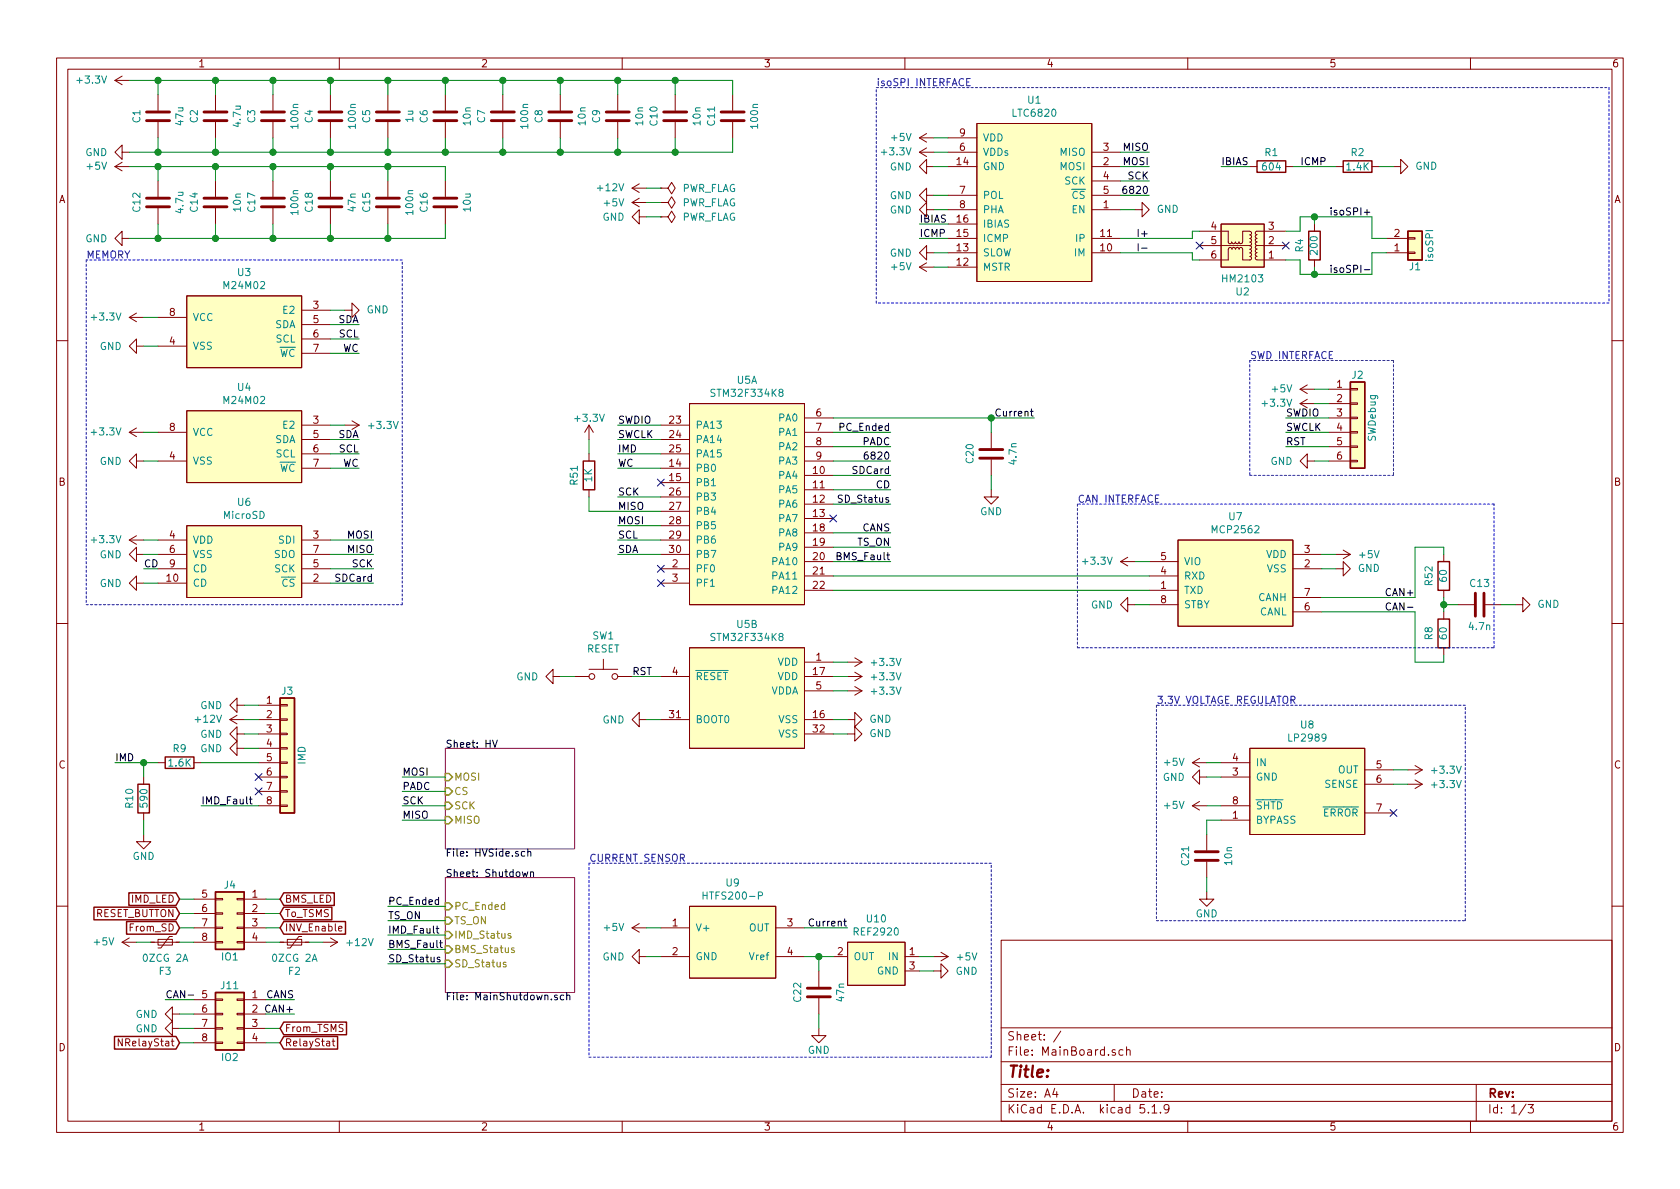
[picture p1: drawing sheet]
<svg xmlns="http://www.w3.org/2000/svg" width="297mm" height="210mm" viewBox="0 0 297 210" stroke-linecap="round" stroke-linejoin="round" font-family="sans-serif">
<g fill="none" stroke="#840000" stroke-width=".18">
<path d="M10 10.3h277v189.9h-277zM12 12.2h273v186.1h-273zM20.3 14.2l1.3 .8M20.3 14.2h2.6M21.6 13.5l-1.3 .7M27.9 16.8v2.8M38.1 16.8v2.8M48.3 16.8v2.8M58.4 16.8v2.8M60 10.3v1.9M68.6 16.8v2.8M78.7 16.8v2.8"/>
<path d="M88.9 16.8v2.8M99.1 16.8v2.8M109.2 16.8v2.8M110 10.3v1.9M119.4 16.8v2.8M129.5 16.8v2.8M160 10.3v1.9M210 10.3v1.9M260 10.3v1.9M20.3 29.5l1.3 .7M20.3 29.5h2.6M21.6 26.9v-1.3l-1.3 1.3 1.3 1.3v-1.3h1.3"/>
<path d="M21.6 28.7l-1.3 .8M27.9 21.6v2.8M27.9 32v2.8M27.9 36.8v2.8M38.1 21.6v2.8M38.1 32v2.8M38.1 36.8v2.8M48.3 21.6v2.8M48.3 32v2.8M48.3 36.8v2.8M58.4 21.6v2.8M58.4 32v2.8"/>
<path d="M58.4 36.8v2.8M68.6 21.6v2.8M68.6 32v2.8M68.6 36.8v2.8M78.7 21.6v2.8M78.7 32v2.8M78.7 36.8v2.8M88.9 21.6v2.8M99.1 21.6v2.8M109.2 21.6v2.8M111.8 35.8h2.5M111.8 35.8l1.2 .8"/>
<path d="M111.8 33.3l1.2 .7M111.8 33.3h2.5M113 38.3v-1.2l-1.2 1.2 1.2 1.3v-1.3h1.3M113 35l-1.2 .8M113 32.5l-1.2 .8M116.8 35.8h1.3l.6-1 .7 1-.7 1-.6-1M116.8 35.8h.1M116.8 38.3h1.3l.6-1 .7 1-.7 1.1-.6-1.1M116.8 38.3h.1M116.8 33.3h1.3l.6-1 .7 1-.7 1-.6-1M116.8 33.3h.1M119.4 21.6v2.8"/>
<path d="M129.5 21.6v2.8M162.6 26.9h2.5M162.6 24.4h2.5M162.6 24.4l1.2 .7M162.6 26.9l1.2 .8M163.8 29.5v-1.3l-1.2 1.3 1.2 1.2v-1.2h1.3M163.8 34.5v-1.2l-1.2 1.2 1.2 1.3v-1.3h1.3M163.8 37.1v-1.3l-1.2 1.3 1.2 1.2v-1.2h1.3M163.8 23.6l-1.2 .8M163.8 26.2l-1.2 .7M167.6 29.5h5.1M167.6 37.1h5.1"/>
<path d="M167.6 39.6h5.1M167.6 26.9h5.1M167.6 34.5h5.1M167.6 24.4h5.1M172.7 21.8h20.3v28h-20.3zM193 29.5h5.1M193 37.1h5.1M193 26.9h5.1M193 32h5.1M193 34.5h5.1M200.7 37.1h1.2v-1.3l1.3 1.3-1.3 1.2v-1.2M215.9 39.6h7.6v7.6h-7.6z"/>
<path d="M221 29.5h1.2M227.3 29.5h1.3M232.4 39.6v1.3M236.2 29.5h1.3M242.6 29.5h1.2M246.4 29.5h1.2v-1.3l1.3 1.3-1.3 1.2v-1.2M21.6 42.2v-1.3l-1.3 1.3 1.3 1.2v-1.2h1.3M22.9 56.1h2.5M22.9 56.1l1.2 .8M24.1 55.4l-1.2 .7M27.9 56.1h5.1M33 52.3h20.3v12.7h-20.3z"/>
<path d="M53.3 54.9h5.1M53.3 57.4h5.1M53.3 59.9h5.1M61 54.9h1.2v-1.3l1.3 1.3-1.3 1.2v-1.2M162.6 47.2h2.5M162.6 47.2l1.2 .8M163.8 44.7v-1.3l-1.2 1.3 1.2 1.3v-1.3h1.3M163.8 46.5l-1.2 .7M167.6 44.7h5.1M167.6 42.2h5.1M167.6 47.2h5.1M193 44.7h5.1"/>
<path d="M193 42.2h5.1M212.1 40.9h5.1v2.1l.4 .1 .2-.3 .1 .2 .3 .1 .2-.3M217.2 44.1v1.9h-5.1M217.2 44.1l.2-.3h.3l.1 .3M217.8 44.1l.3-.3h.2l.2 .3 .1-.3h.2l.3 .3M218.4 42.8l.3 .3 .2-.1 .2-.2 .1 .2 .3 .1 .2-.3M219.1 44.1l.2-.3 .4 .2v2l1.5-.1 .1-.3-.3-.3 .2-.1 .1-.2-.3-.3M221 40.9l.3 .2-.1 .3-.2 .1M221 41.5l.3 .3-.1 .2-.2 .2 .2 .1 .1 .3-.3 .2M221 42.8l.3 .2-.2 .4h-9M221 43.5l.3 .2-.1 .2-.2 .2 .2 .1 .1 .3-.3 .2M221 40.9h-1.3v1.9"/>
<path d="M222.2 42.2l-.3 .2 .1 .2 .2 .2-.2 .1-.1 .3 .3 .2M222.2 43.4l-.3 .3 .1 .2 .2 .1M222.2 44.1l-.3 .2 .1 .2 .2 .2-.2 .1-.1 .3 .3 .2M222.2 45.3l-.3 .3 .1 .2 .2 .1M222.2 43.4h5.1M222.2 46h5.1M227.3 40.9h-5.1l-.3 .4 .3 .2-.2 .2-.1 .2 .3 .2M232.4 46v1.2M245.1 44.7h3.8M245.1 42.2h3.8M248.9 42h1.3v.3h-1.3zM248.9 44.6h1.3v.2h-1.3z"/>
<path d="M10 60.2h2M22.9 76.4h2.5M22.9 76.4l1.2 .8M24.1 61.2v-1.3l-1.2 1.3 1.2 1.3v-1.3h1.3M24.1 75.7l-1.2 .7M27.9 76.4h5.1M27.9 61.2h5.1M33 72.6h20.3v12.7h-20.3zM53.3 75.2h5.1M53.3 77.7h5.1M53.3 62.5h5.1M61 75.2h2.5"/>
<path d="M62.2 74.4l1.3 .8M63.5 75.2l-1.3 .7M104.1 75.2v2.5M104.1 75.2l-.7 1.2M104.1 75.2l.8 1.2M116.8 75.2h5.1M116.8 77.7h5.1M121.9 71.4h20.3v35.5h-20.3zM142.2 73.9h5.1M142.2 76.4h5.1M142.2 79h5.1M175.3 76.4v2.8"/>
<path d="M229.9 68.8h2.5M229.9 71.4h2.5M229.9 71.4l1.2 .7M229.9 68.8l1.2 .8M231.1 70.6l-1.2 .8M231.1 68.1l-1.2 .7M234.9 68.8h3.9M234.9 71.4h3.9M234.9 73.9h3.9M234.9 76.4h3.9M234.9 79h3.9M238.8 78.9h1.2v.2h-1.2z"/>
<path d="M238.8 76.3h1.2v.3h-1.2zM238.8 71.2h1.2v.3h-1.2zM238.8 68.7h1.2v.3h-1.2zM238.8 73.8h1.2v.2h-1.2zM285 60.2h2M22.9 95.5l1.2 .8M22.9 95.5h2.5M24.1 81.5v-1.2l-1.2 1.2 1.2 1.3v-1.3h1.3M24.1 98v-1.2l-1.2 1.2 1.2 1.3v-1.3h1.3M24.1 94.7l-1.2 .8M27.9 81.5h5.1M27.9 98h5.1"/>
<path d="M27.9 95.5h5.1M33 93h20.3v12.7h-20.3zM53.3 98h5.1M53.3 95.5h5.1M53.3 82.8h5.1M53.3 80.3h5.1M104.1 80.3v1.2M104.1 86.6v1.3M116.8 98h5.1M116.8 95.5h5.1M116.8 82.8h5.1M116.8 85.3h5.1"/>
<path d="M116.8 80.3h5.1M116.8 87.9h5.1M116.8 90.4h5.1M116.8 93h5.1M142.2 81.5h5.1M142.2 99.3h5.1M142.2 84.1h5.1M142.2 86.6h5.1M142.2 89.1h5.1M142.2 91.7h5.1M142.2 94.2h5.1M142.2 96.8h5.1"/>
<path d="M175.3 86.6v1.3h1.2l-1.2 1.2-1.3-1.2h1.3M175.3 81.3v2.8M198.1 99.3l1.3 .8M198.1 99.3h2.6M199.4 98.5l-1.3 .8M203.2 99.3h5.1M208.3 95.5h20.3v15.2h-20.3zM228.6 98h5.1M231.1 81.5v-1.2l-1.2 1.2 1.2 1.3v-1.3h1.3M234.9 81.5h3.9M236.2 98h2.6M237.5 97.3l1.3 .7"/>
<path d="M238.8 81.4h1.2v.3h-1.2zM238.8 98l-1.3 .8M255.3 98v1.3M10 110.3h2M24.1 103.1v-1.3l-1.2 1.3 1.2 1.3v-1.3h1.3M27.9 100.6h5.1M27.9 103.1h5.1M53.3 100.6h5.1M53.3 103.1h5.1M97.8 119.6v-1.2l-1.3 1.2 1.3 1.3v-1.3h1.3M101.6 119.6h2.5M104.1 118.4h5.1"/>
<path d="M106.7 116.6v1.8M109.2 119.6h2.6M116.8 119.6h5.1M116.8 100.6h5.1M116.8 103.1h5.1M121.9 114.5h20.3v17.8h-20.3zM142.2 117.1h5.1M142.2 119.6h5.1M142.2 101.8h5.1M142.2 104.4h5.1M149.9 117.1h2.5M149.9 119.6h2.5"/>
<path d="M151.1 116.3l1.3 .8M151.1 118.9l1.3 .7M152.4 117.1l-1.3 .8M152.4 119.6l-1.3 .8M199.4 106.9v-1.2l-1.3 1.2 1.3 1.3v-1.3h1.3M203.2 106.9h5.1M203.2 101.8h5.1M203.2 104.4h5.1M228.6 100.6h5.1M228.6 108.2h5.1M228.6 105.7h5.1M236.2 100.6h1.3v-1.3l1.3 1.3-1.3 1.2v-1.2"/>
<path d="M255.3 104.4v1.3M255.3 108.2v1.3M255.3 114.5v1.3M257.8 106.9h2.8M262.6 106.9h2.8M268 106.9h1.2v-1.2l1.3 1.2-1.3 1.3v-1.3M285 110.3h2M25.4 137.4v1.3M27.9 134.9h1.3M34.3 134.9h1.3M40.6 127.2h2.6M40.6 127.2l1.3 .8"/>
<path d="M41.9 124.7v-1.3l-1.3 1.3 1.3 1.3v-1.3h1.3M41.9 132.3v-1.2l-1.3 1.2 1.3 1.3v-1.3h1.3M41.9 129.8v-1.3l-1.3 1.3 1.3 1.3v-1.3h1.3M41.9 126.5l-1.3 .7M45.7 137.4h3.8M45.7 134.9h3.8M45.7 127.2h3.8M45.7 129.8h3.8M45.7 124.7h3.8M45.7 132.3h3.8M45.7 139.9h3.8M49.5 137.3h1.3v.2h-1.3z"/>
<path d="M49.5 139.8h1.3v.3h-1.3zM49.5 134.7h1.3v.3h-1.3zM49.5 129.7h1.3v.2h-1.3zM49.5 127.1h1.3v.3h-1.3zM49.5 124.6h1.3v.2h-1.3zM49.5 132.2h1.3v.3h-1.3zM113 127.2v-1.2l-1.2 1.2 1.2 1.3v-1.3h1.3M116.8 127.2h5.1M142.2 122.2h5.1M142.2 127.2h5.1M142.2 129.8h5.1M149.9 129.8h1.2v-1.3l1.3 1.3-1.3 1.3v-1.3"/>
<path d="M149.9 127.2h1.2v-1.2l1.3 1.2-1.3 1.3v-1.3M149.9 122.2h2.5M151.1 121.4l1.3 .8M152.4 122.2l-1.3 .7M210.8 134.9h2.6M210.8 134.9l1.3 .7M212.1 137.4v-1.3l-1.3 1.3 1.3 1.3v-1.3h1.3M212.1 134.1l-1.3 .8M215.9 137.4h5.1M215.9 134.9h5.1M221 132.3h20.3v15.3h-20.3zM241.3 136.1h5.1"/>
<path d="M241.3 138.7h5.1M248.9 136.1h2.6M248.9 138.7h2.6M250.2 135.4l1.3 .7M250.2 137.9l1.3 .8M251.5 136.1l-1.3 .8M251.5 138.7l-1.3 .7M25.4 147.6v1.2h1.3l-1.3 1.3-1.3-1.3h1.3M25.4 143.8v1.2M34.3 159h3.8M38.1 158.9h1.3v.2h-1.3zM41.9 158.9h1.3v.2h-1.3z"/>
<path d="M43.2 159h3.8M45.7 142.5h3.8M49.5 142.4h1.3v.2h-1.3zM210.8 142.5l1.3 .8M210.8 142.5h2.6M212.1 141.7l-1.3 .8M213.4 157.7v1.3h1.2l-1.2 1.3-1.3-1.3h1.3M213.4 147.6v2.8M213.4 152.4v2.8M215.9 142.5h5.1M215.9 145h5.1M241.3 143.8h5.1"/>
<path d="M10 160.2h2M21.6 166.6h2.5M21.6 166.6l1.3 .8M22.9 165.9l-1.3 .7M26.7 166.6h5M27.9 166.1h2.6v1h-2.6zM30.5 165.6h-.5l-1.6 2h-.5M30.5 179.3v-1.3l-1.3 1.3 1.3 1.3v-1.3h1.2M34.3 166.6h3.8M34.3 164.1h3.8M34.3 161.5h3.8M34.3 176.8h3.8"/>
<path d="M34.3 179.3h3.8M38.1 166.5h1.3v.2h-1.3zM38.1 164h1.3v.2h-1.3zM38.1 161.4h1.3v.3h-1.3zM38.1 176.7h1.3v.2h-1.3zM38.1 179.2h1.3v.2h-1.3zM41.9 166.5h1.3v.2h-1.3zM41.9 164h1.3v.2h-1.3zM41.9 161.4h1.3v.3h-1.3zM41.9 176.7h1.3v.2h-1.3zM41.9 179.2h1.3v.2h-1.3zM43.2 166.6h3.8"/>
<path d="M43.2 164.1h3.8M43.2 161.5h3.8M43.2 176.8h3.8M43.2 179.3h3.8M49.5 166.6h5.1M50.8 166.1h2.5v1h-2.5zM53.3 165.6h-.5l-1.5 2h-.5M57.1 166.6h2.6M58.4 165.9l1.3 .7M59.7 166.6l-1.3 .8M59.9 164.2l.6-.1-.1-.3h-.4l-.1 .2v.6h.5M111.8 164.1l1.2 .7"/>
<path d="M111.8 164.1h2.5M113 169.2v-1.3l-1.2 1.3 1.2 1.2v-1.2h1.3M113 163.3l-1.2 .8M116.8 164.1h5.1M116.8 169.2h5.1M121.9 160.3h15.3v12.7h-15.3zM137.2 173h.1M137.2 164.1h5M137.2 169.2h5M144.8 171.7v2.8M144.8 176.5v2.8M147.3 169.2h2.6"/>
<path d="M149.9 166.6h10.1v7.6h-10.1zM160 169.2h2.6M160 171.7h2.6M165.1 171.7h1.3v1.3l1.2-1.3-1.2-1.3v1.3M165.1 169.2h2.5M166.4 168.4l1.2 .8M167.6 169.2l-1.2 .7M177 166.3h108v32h-108zM285 160.2h2M21.6 183.7v1.3l-.7-1.3v1.3M30.5 181.9v-1.3l-1.3 1.3 1.3 1.2v-1.2h1.2M34.3 181.9h3.8"/>
<path d="M34.3 184.4h3.8M38.1 184.3h1.3v.2h-1.3zM38.1 181.7h1.3v.3h-1.3zM41.9 184.3h1.3v.2h-1.3zM41.9 181.7h1.3v.3h-1.3zM43.2 181.9h3.8M43.2 184.4h3.8M58.7 184.1h.5M58.9 183.7v1.1l.3 .2M60 198.3v1.9M110 198.3v1.9M144.8 181.9v1.2h1.2l-1.2 1.3-1.3-1.3h1.3"/>
<path d="M160 198.3v1.9M177 194.8h108M177 191.8h108M177 187.8h108M177 181.8h108M186.5 192.5l-.4 1h1M186.8 193v1M187.6 182.3l-1.3 2M197 191.8v3M197.2 185.7l-.4-.1-.2 .2 .1 .2 .5 .2v.3h-.6M198.6 185.7l-.5-.1-.3 .3 .2 .6h.6M199.2 185.7l.2-.1 .4 .1v.9"/>
<path d="M199.2 185.1v1.5M202.3 195.3h-.7l-.1 .7 .3-.1 .5 .1 .1 .2-.1 .5-.2 .1-.6-.1M203 196.7v.1M203.7 195.8l.4-.5v1.5M203.7 196.8h.8M205.2 196.7v.1M206.7 196l-.1 .2a.48 .48 0 0 1-.7-.1v-.6a.48 .48 0 0 1 .7-.1v.1a1.19 1.19 0 0 1-.2 1.2l-.4 .1M210 198.3v1.9M260 198.3v1.9M261 191.8v6.5M269.8 195.2l-1.2 2M270.2 195.3h.9l-.5 .6 .4 .1v.7l-.2 .1-.6-.1"/>
<circle cx="104.6" cy="119.6" r=".51"/>
<circle cx="108.7" cy="119.6" r=".51"/>
</g>
<path d="M78.7 132.3h22.9v17.8h-22.9zM78.7 155.2h22.9v20.3h-22.9z" fill="none" stroke="#840084" stroke-width=".18"/>
<g fill="none" stroke="#000" stroke-width=".18">
<path d="M199.1 32.9l-.3 .1a.87 .87 0 0 0 0 1.2l.4-.1v-.6l-.4-.1-.3 .3M235.4 36.7v.2M235.4 37.2v.8M201.2 43.1v1.3M201.9 43.9h.9M235.4 46.9v.1M235.4 47.3v.9M236.4 47.4l-.3-.1-.2 .2v.2l.5 .1v.3h-.5M153.4 79.9l-.4 .1a.87 .87 0 0 0 0 1.2l.5-.1v-.6l-.5-.1-.2 .3M245.9 106.7a.6 .6 0 0 0-.9 .4 .6 .6 0 0 0 .6 .8l.3-.2M87.1 130.9l.4 1.3 .4-1.3M44.1 141.3h.5"/>
<path d="M44.3 140.9v1.1l.3 .2M92.4 154.2l.2 .8 .2-.6 .3 .6 .2-.8M92.8 150.6h-.4l-.2 .2 .1 .6h.5M93.3 150.7l.2-.1h.3l.1 .8M93.3 150.1v1.3M93.8 154.3l.2-.1h.3v.8M93.8 154.2v.8M33.3 176h.9M77.1 164.2h.5M77.3 163.7v1.1l.3 .2M77.7 166.7h.5M77.8 169.3h-.3l-.2 .1v.2l.5 .1v.3h-.5"/>
<path d="M77.9 166.3v1.1l.3 .2M98.5 176h-.3l-.2 .1 .1 .2 .4 .1v.4h-.5M99.7 176h-.4l-.2 .2 .1 .6h.5M100.2 176.1l.2-.1h.3l.1 .8M100.2 175.5v1.3"/>
</g>
<path d="M78.7 136.8h.7l.6 .6-.6 .6h-.7zM78.7 139.3h.7l.6 .6-.6 .7h-.7zM78.7 159.6h.7l.6 .7-.6 .6h-.7zM78.7 141.9h.7l.6 .6-.6 .6h-.7zM78.7 144.4h.7l.6 .6-.6 .7h-.7zM78.7 162.2h.7l.6 .6-.6 .6h-.7zM78.7 164.7h.7l.6 .6-.6 .7h-.7zM78.7 167.3h.7l.6 .6-.6 .6h-.7zM78.7 169.8h.7l.6 .6-.6 .7h-.7z" fill="none" stroke="#848400" stroke-width=".25"/>
<path d="M89.5 170.2l-.3-.1-.2 .2v.2l.5 .1v.3h-.5M90.3 165.1h-.3l-.2 .1 .1 .2 .4 .2v.3h-.5M90.9 167.7l-.3-.1-.2 .2 .1 .2 .4 .1v.3h-.5" fill="none" stroke="#848400" stroke-width=".18"/>
<g fill="none" stroke="#840000" stroke-width=".51">
<path d="M25.9 19.8h4.1M36.1 19.8h4M46.2 19.8h4.1M56.4 19.8h4.1M66.5 19.8h4.1M76.7 19.8h4.1M86.9 19.8h4M97 19.8h4.1M107.2 19.8h4.1M117.3 19.8h4.1M127.5 19.8h4.1M25.9 21.3h4.1"/>
<path d="M25.9 36.6h4.1M25.9 35h4.1M36.1 21.3h4M36.1 36.6h4M36.1 35h4M46.2 21.3h4.1M46.2 36.6h4.1M46.2 35h4.1M56.4 21.3h4.1M56.4 36.6h4.1M56.4 35h4.1M66.5 21.3h4.1"/>
<path d="M66.5 36.6h4.1M66.5 35h4.1M76.7 21.3h4.1M76.7 36.6h4.1M76.7 35h4.1M86.9 21.3h4M97 21.3h4.1M107.2 21.3h4.1M117.3 21.3h4.1M127.5 21.3h4.1M173.2 79.5h4.1M173.2 81h4.1"/>
<path d="M260.9 104.9v4.1M262.4 104.9v4.1M211.3 152.1h4.1M211.3 150.6h4.1M142.7 176.3h4.1M142.7 174.7h4.1"/>
</g>
<g fill="#ffffc2" stroke="#ffffc2" stroke-width=".18">
<path d="M221 132.3h20.3v15.3h-20.3z"/>
<path d="M238.8 67.6h2.5v15.2h-2.5z"/>
<path d="M38.1 157.7h5.1v10.2h-5.1z"/>
<path d="M38.1 175.5h5.1v10.2h-5.1z"/>
<path d="M121.9 114.5h20.3v17.8h-20.3z"/>
<path d="M49.5 123.4h2.6v20.4h-2.6z"/>
<path d="M149.9 166.6h10.1v7.6h-10.1z"/>
<path d="M121.9 160.3h15.3v12.7h-15.3z"/>
<path d="M172.7 21.8h20.3v28h-20.3z"/>
<path d="M215.9 39.6h7.6v7.6h-7.6z"/>
<path d="M248.9 40.9h2.6v5.1h-2.6z"/>
<path d="M121.9 71.4h20.3v35.5h-20.3z"/>
<path d="M33 52.3h20.3v12.7h-20.3z"/>
<path d="M33 72.6h20.3v12.7h-20.3z"/>
<path d="M208.3 95.5h20.3v15.2h-20.3z"/>
<path d="M33 93h20.3v12.7h-20.3z"/>
</g>
<g fill="none" stroke="#840000" stroke-width=".25">
<path d="M222.2 28.4h5.1v2.1h-5.1zM237.5 28.4h5.1v2.1h-5.1zM231.4 40.9h2v5.1h-2zM248.9 40.9h2.6v5.1h-2.6zM238.8 67.6h2.5v15.2h-2.5zM103.1 81.5h2.1v5.1h-2.1zM254.3 99.3h2v5.1h-2zM254.3 109.5h2v5h-2zM24.4 138.7h2v5.1h-2zM29.2 133.9h5.1v2h-5.1zM49.5 123.4h2.6v20.4h-2.6zM22.8 157.9h8.3l.6 1.1-.6 1.1h-8.3z"/>
<path d="M38.1 157.7h5.1v10.2h-5.1zM50.2 157.9h8.9v2.2h-8.9l-.7-1.1zM16.6 160.4h14.5l.6 1.1-.6 1.2h-14.5zM22.4 163h8.7l.6 1.1-.6 1.1h-8.7zM38.1 175.5h5.1v10.2h-5.1zM50.2 160.4h8.5v2.3h-8.5l-.7-1.2zM50.2 163h10.9v2.2h-10.9l-.7-1.1zM20.2 183.3h10.9l.6 1.1-.6 1.1h-10.9zM50.2 183.3h9.5v2.2h-9.5l-.7-1.1zM50.2 180.7h11.1v2.3h-11.1l-.7-1.1z"/>
</g>
<path d="M124.3 157.7v1.3M124.3 158.3h.7M134.1 158.4l.6-.1 .1-.1-.1-.3-.1-.2h-.5v1.3" fill="none" stroke="#008484" stroke-width=".18"/>
<g fill="none" stroke="#0000c2" stroke-width=".18" stroke-dasharray=".4 .4">
<path d="M154.9 15.5h129.6M284.5 15.5v38.1M15.2 46v60.9M71.1 46h-55.9M154.9 53.6v-38.1M284.5 53.6h-129.6M221 63.7v20.4M246.4 63.7v20.4M246.4 63.7h-25.4M190.5 89.1v25.4M221 84.1h25.4M264.2 89.1h-73.7"/>
<path d="M15.2 106.9h55.9M71.1 106.9v-60.9M190.5 114.5h73.7M264.2 114.5v-25.4M204.5 124.7v38.1M259.1 124.7h-54.6M104.1 152.6v34.3M175.3 152.6h-71.2M204.5 162.8h54.6M259.1 162.8v-38.1M104.1 186.9h71.2M175.3 186.9v-34.3"/>
</g>
<g fill="none" stroke="#008400" stroke-width=".18">
<path d="M22.9 14.2h106.6v2.6M27.9 14.2v2.6M38.1 14.2v2.6M48.3 14.2v2.6M58.4 14.2v2.6M68.6 14.2v2.6M78.7 14.2v2.6M88.9 14.2v2.6M99.1 14.2v2.6M109.2 14.2v2.6M119.4 14.2v2.6M22.9 29.5h55.8v2.5"/>
<path d="M27.9 24.4v2.5M27.9 29.5v2.5M27.9 39.6v2.6M38.1 24.4v2.5M38.1 29.5v2.5M38.1 39.6v2.6M48.3 24.4v2.5M48.3 29.5v2.5M48.3 39.6v2.6M58.4 24.4v2.5M58.4 29.5v2.5M58.4 39.6v2.6"/>
<path d="M68.6 24.4v2.5M68.6 29.5v2.5M68.6 39.6v2.6M78.7 39.6v2.6h-55.8M78.7 24.4v2.5M88.9 24.4v2.5M99.1 24.4v2.5M109.2 24.4v2.5M114.3 33.3h2.5M114.3 38.3h2.5M114.3 35.8h2.5M119.4 24.4v2.5"/>
<path d="M129.5 24.4v2.5h-106.6M162.6 39.6h5M165.1 26.9h2.5M165.1 29.5h2.5M165.1 24.4h2.5M165.1 34.5h2.5M165.1 37.1h2.5M198.1 26.9h5.1M198.1 29.5h5.1M198.1 32h5.1M198.1 34.5h5.1M198.1 37.1h2.6"/>
<path d="M215.9 29.5h5.1M228.6 29.5h7.6M232.4 38.3v1.3M243.8 29.5h2.6M25.4 56.1h2.5M58.4 54.9h2.6M58.4 57.4h5.1M58.4 59.9h5.1M162.6 42.2h5M165.1 44.7h2.5M165.1 47.2h2.5M198.1 44.7h12.7v1.3h1.3"/>
<path d="M212.1 40.9h-1.3v1.3h-12.7M227.3 40.9h2.6v-2.6h12.7v3.9h2.5M232.4 47.2v1.3M245.1 44.7h-2.5v3.8h-12.7v-2.5h-2.6M25.4 61.2h2.5M25.4 76.4h2.5M58.4 75.2h2.6M58.4 77.7h5.1M58.4 62.5h5.1M104.1 77.7v2.6M109.2 75.2h7.6M109.2 77.7h7.6"/>
<path d="M147.3 73.9h35.6M147.3 76.4h10.2M147.3 79h10.2M175.3 73.9v2.5M227.3 73.9h7.6M227.3 76.4h7.6M227.3 79h7.6M232.4 68.8h2.5M232.4 71.4h2.5M25.4 81.5h2.5M25.4 95.5h2.5M25.4 98h2.5"/>
<path d="M58.4 95.5h7.6M58.4 80.3h5.1M58.4 98h7.6M58.4 82.8h5.1M104.1 87.9v2.5h12.7M109.2 95.5h7.6M109.2 80.3h7.6M109.2 98h7.6M109.2 87.9h7.6M109.2 93h7.6M109.2 82.8h7.6M147.3 81.5h10.2"/>
<path d="M147.3 89.1h10.2M147.3 86.6h10.2M147.3 94.2h10.2M147.3 99.3h10.2M147.3 96.8h10.2M147.3 84.1h10.2M175.3 84.1v2.5M200.7 99.3h2.5M232.4 81.5h2.5M233.7 98h2.5M255.3 98v-1.2h-5.1v8.9h-16.5M25.4 103.1h2.5"/>
<path d="M58.4 100.6h7.6M58.4 103.1h7.6M99.1 119.6h2.5M111.8 119.6h5M147.3 104.4h55.9M147.3 101.8h55.9M147.3 117.1h2.6M147.3 119.6h2.6M200.7 106.9h2.5M233.7 100.6h2.5M233.7 108.2h16.5v8.9h5.1v-1.3M255.3 106.9h2.5"/>
<path d="M255.3 105.7v2.5M265.4 106.9h2.6M20.3 134.9h7.6M25.4 134.9v2.5M35.6 134.9h10.1M43.2 129.8h2.5M43.2 127.2h2.5M43.2 132.3h2.5M43.2 124.7h2.5M71.1 139.9h7.6M71.1 137.4h7.6M114.3 127.2h2.5"/>
<path d="M147.3 129.8h2.6M147.3 127.2h2.6M147.3 122.2h2.6M213.4 134.9h2.5M213.4 137.4h2.5M246.4 136.1h2.5M246.4 138.7h2.5M25.4 145v2.6M31.7 159h2.6M35.6 142.5h10.1M47 159h2.5M71.1 142.5h7.6"/>
<path d="M71.1 145h7.6M213.4 142.5h2.5M213.4 155.2v2.5M215.9 145h-2.5v2.6M24.1 166.6h2.6M29.2 176.8h5.1M31.7 164.1h2.6M31.7 179.3h2.6M31.7 166.6h2.6M31.7 161.5h2.6M47 164.1h2.5M47 176.8h5.1"/>
<path d="M47 179.3h5.1M47 166.6h2.5M47 161.5h2.5M54.6 166.6h2.5M68.6 170.4h10.1M68.6 165.3h10.1M68.6 167.9h10.1M68.6 162.8h10.1M68.6 160.3h10.1M114.3 169.2h2.5M114.3 164.1h2.5M142.2 169.2h5.1"/>
<path d="M142.2 164.1h7.7M144.8 169.2v2.5M144.8 179.3v2.6M162.6 169.2h2.5M162.6 171.7h2.5M31.7 184.4h2.6M31.7 181.9h2.6M47 184.4h2.5M47 181.9h2.5"/>
</g>
<path d="M170.9 14.5h.4M171.5 13.9h-.6v1.3h.6" fill="none" stroke="#0000c2" stroke-width=".18"/>
<g fill="#008400" stroke="#008400" stroke-width=".25">
<circle cx="27.9" cy="42.2" r=".51"/>
<circle cx="38.1" cy="26.9" r=".51"/>
<circle cx="27.9" cy="29.5" r=".51"/>
<circle cx="232.4" cy="48.5" r=".51"/>
<circle cx="48.3" cy="29.5" r=".51"/>
<circle cx="38.1" cy="14.2" r=".51"/>
<circle cx="232.4" cy="38.3" r=".51"/>
<circle cx="119.4" cy="26.9" r=".51"/>
<circle cx="119.4" cy="14.2" r=".51"/>
<circle cx="68.6" cy="14.2" r=".51"/>
<circle cx="48.3" cy="26.9" r=".51"/>
<circle cx="48.3" cy="14.2" r=".51"/>
<circle cx="144.8" cy="169.2" r=".51"/>
<circle cx="88.9" cy="26.9" r=".51"/>
<circle cx="88.9" cy="14.2" r=".51"/>
<circle cx="48.3" cy="42.2" r=".51"/>
<circle cx="38.1" cy="29.5" r=".51"/>
<circle cx="38.1" cy="42.2" r=".51"/>
<circle cx="25.4" cy="134.9" r=".51"/>
<circle cx="58.4" cy="42.2" r=".51"/>
<circle cx="58.4" cy="29.5" r=".51"/>
<circle cx="68.6" cy="29.5" r=".51"/>
<circle cx="99.1" cy="14.2" r=".51"/>
<circle cx="255.3" cy="106.9" r=".51"/>
<circle cx="68.6" cy="26.9" r=".51"/>
<circle cx="58.4" cy="14.2" r=".51"/>
<circle cx="58.4" cy="26.9" r=".51"/>
<circle cx="27.9" cy="14.2" r=".51"/>
<circle cx="27.9" cy="26.9" r=".51"/>
<circle cx="68.6" cy="42.2" r=".51"/>
<circle cx="109.2" cy="14.2" r=".51"/>
<circle cx="99.1" cy="26.9" r=".51"/>
<circle cx="175.3" cy="73.9" r=".51"/>
<circle cx="78.7" cy="26.9" r=".51"/>
<circle cx="78.7" cy="14.2" r=".51"/>
<circle cx="109.2" cy="26.9" r=".51"/>
</g>
<g fill="none" stroke="#000084" stroke-width=".18">
<path d="M211.5 42.8l1.2 1.2M212.7 42.8l-1.2 1.2M226.7 42.8l1.2 1.2M227.9 42.8l-1.2 1.2M116.2 100l1.2 1.2M116.2 84.7l1.2 1.2M117.4 100l-1.2 1.2M117.4 84.7l-1.2 1.2M146.7 91.1l1.2 1.2M147.9 91.1l-1.2 1.2M116.2 102.5l1.2 1.2M117.4 102.5l-1.2 1.2"/>
<path d="M45.1 139.3l1.2 1.3M45.1 136.8l1.2 1.2M46.3 139.3l-1.2 1.3M46.3 136.8l-1.2 1.2M245.8 143.1l1.2 1.3M247 143.1l-1.2 1.3"/>
</g>
<text font-size="2.8" fill="#840000" x="178" y="190.5">Title:</text>
<g font-size="2.1" fill="#840000">
<text x="178" y="184">Sheet: /</text>
<text x="178" y="186.7">File: MainBoard.sch</text>
<text x="178" y="196.9">KiCad E.D.A. kicad 5.1.9</text>
<text x="178" y="194.1">Size: A4</text>
<text x="200" y="194.1">Date:</text>
<text x="263" y="194.1">Rev:</text>
<text x="263" y="196.9">Id: 1/3</text>
</g>
<g font-size="1.8" fill="#840000">
<text x="35" y="11.9">1</text>
<text x="85" y="11.9">2</text>
<text x="135" y="11.9">3</text>
<text x="185" y="11.9">4</text>
<text x="235" y="11.9">5</text>
<text x="285" y="11.9">6</text>
<text x="169.2" y="29.2">14</text>
<text x="169.7" y="26.7">6</text>
<text x="169.7" y="24.1">9</text>
<text x="195.1" y="29.2">2</text>
<text x="195.1" y="26.7">3</text>
<text x="10.4" y="35.9">A</text>
<text x="169.7" y="34.3">7</text>
<text x="195.1" y="31.7">4</text>
<text x="195.1" y="34.3">5</text>
<text x="285.4" y="35.9">A</text>
<text x="169.2" y="41.9">15</text>
<text x="169.2" y="39.4">16</text>
<text x="169.7" y="36.8">8</text>
<text x="194.6" y="41.9">11</text>
<text x="195.1" y="36.8">1</text>
<text x="214.1" y="40.6">4</text>
<text x="224.3" y="40.6">3</text>
<text x="246.5" y="41.9">2</text>
<text x="169.2" y="47">12</text>
<text x="169.2" y="44.4">13</text>
<text x="194.6" y="44.4">10</text>
<text x="214.1" y="43.2">5</text>
<text x="214.1" y="45.7">6</text>
<text x="224.3" y="45.7">1</text>
<text x="224.3" y="43.2">2</text>
<text x="246.5" y="44.4">1</text>
<text x="30" y="55.9">8</text>
<text x="55.4" y="54.6">3</text>
<text x="55.4" y="57.1">5</text>
<text x="55.4" y="59.7">6</text>
<text x="30" y="61">4</text>
<text x="55.4" y="62.2">7</text>
<text x="236.4" y="68.6">1</text>
<text x="236.4" y="71.1">2</text>
<text x="30" y="76.2">8</text>
<text x="55.4" y="74.9">3</text>
<text x="55.4" y="77.5">5</text>
<text x="118.4" y="74.9">23</text>
<text x="118.4" y="77.5">24</text>
<text x="144.3" y="73.7">6</text>
<text x="144.3" y="76.2">7</text>
<text x="236.4" y="73.7">3</text>
<text x="236.4" y="76.2">4</text>
<text x="30" y="81.3">4</text>
<text x="55.4" y="80">6</text>
<text x="55.4" y="82.5">7</text>
<text x="118.4" y="82.5">14</text>
<text x="118.4" y="80">25</text>
<text x="143.8" y="83.8">10</text>
<text x="144.3" y="78.7">8</text>
<text x="144.3" y="81.3">9</text>
<text x="236.4" y="78.7">5</text>
<text x="236.4" y="81.3">6</text>
<text x="10.4" y="85.9">B</text>
<text x="118.4" y="85.1">15</text>
<text x="118.4" y="87.6">26</text>
<text x="143.8" y="86.4">11</text>
<text x="143.8" y="88.9">12</text>
<text x="285.4" y="85.9">B</text>
<text x="30" y="95.2">4</text>
<text x="55.4" y="95.2">3</text>
<text x="118.4" y="90.2">27</text>
<text x="118.4" y="92.7">28</text>
<text x="118.4" y="95.2">29</text>
<text x="143.8" y="91.4">13</text>
<text x="143.8" y="94">18</text>
<text x="30" y="97.8">6</text>
<text x="30" y="100.3">9</text>
<text x="55.4" y="100.3">5</text>
<text x="55.4" y="97.8">7</text>
<text x="118.4" y="97.8">30</text>
<text x="118.9" y="100.3">2</text>
<text x="143.8" y="96.5">19</text>
<text x="143.8" y="99.1">20</text>
<text x="143.8" y="101.6">21</text>
<text x="205.3" y="101.6">4</text>
<text x="205.3" y="99.1">5</text>
<text x="230.7" y="100.3">2</text>
<text x="230.7" y="97.8">3</text>
<text x="29.5" y="102.9">10</text>
<text x="55.4" y="102.9">2</text>
<text x="118.9" y="102.9">3</text>
<text x="143.8" y="104.1">22</text>
<text x="205.3" y="104.1">1</text>
<text x="205.3" y="106.7">8</text>
<text x="230.7" y="107.9">6</text>
<text x="230.7" y="105.4">7</text>
<text x="118.9" y="119.4">4</text>
<text x="143.8" y="119.4">17</text>
<text x="144.3" y="116.8">1</text>
<text x="47.1" y="124.5">1</text>
<text x="144.3" y="121.9">5</text>
<text x="47.1" y="127">2</text>
<text x="47.1" y="129.5">3</text>
<text x="118.4" y="127">31</text>
<text x="143.8" y="127">16</text>
<text x="143.8" y="129.5">32</text>
<text x="10.4" y="135.9">C</text>
<text x="47.1" y="132.1">4</text>
<text x="47.1" y="134.6">5</text>
<text x="47.1" y="137.2">6</text>
<text x="218" y="137.2">3</text>
<text x="218" y="134.6">4</text>
<text x="243.4" y="135.9">5</text>
<text x="285.4" y="135.9">C</text>
<text x="47.1" y="139.7">7</text>
<text x="47.1" y="142.2">8</text>
<text x="218" y="142.2">8</text>
<text x="243.4" y="138.4">6</text>
<text x="243.4" y="143.5">7</text>
<text x="218" y="144.8">1</text>
<text x="23.2" y="159.6">IMD_LED</text>
<text x="35.7" y="158.7">5</text>
<text x="35.7" y="161.3">6</text>
<text x="44.6" y="158.7">1</text>
<text x="44.6" y="161.3">2</text>
<text x="50.3" y="159.6">BMS_LED</text>
<text x="16.7" y="162.2">RESET_BUTTON</text>
<text x="23.1" y="164.7">From_SD</text>
<text x="35.7" y="163.8">7</text>
<text x="35.7" y="166.4">8</text>
<text x="44.6" y="163.8">3</text>
<text x="44.6" y="166.4">4</text>
<text x="50.3" y="162.2">To_TSMS</text>
<text x="50.3" y="164.7">INV_Enable</text>
<text x="118.9" y="163.8">1</text>
<text x="139.2" y="163.8">3</text>
<text x="118.9" y="168.9">2</text>
<text x="139.2" y="168.9">4</text>
<text x="148.1" y="168.9">2</text>
<text x="160.8" y="168.9">1</text>
<text x="160.8" y="171.4">3</text>
<text x="35.7" y="176.5">5</text>
<text x="35.7" y="179.1">6</text>
<text x="44.6" y="176.5">1</text>
<text x="44.6" y="179.1">2</text>
<text x="10.4" y="185.9">D</text>
<text x="21.6" y="185">NRelayStat</text>
<text x="35.7" y="181.6">7</text>
<text x="35.7" y="184.1">8</text>
<text x="44.6" y="181.6">3</text>
<text x="44.6" y="184.1">4</text>
<text x="50.3" y="185">RelayStat</text>
<text x="50.3" y="182.5">From_TSMS</text>
<text x="285.4" y="185.9">D</text>
<text x="35" y="199.9">1</text>
<text x="85" y="199.9">2</text>
<text x="135" y="199.9">3</text>
<text x="185" y="199.9">4</text>
<text x="235" y="199.9">5</text>
<text x="285" y="199.9">6</text>
</g>
<g font-size="1.8" fill="#008484">
<text x="13.8" y="14.8">+3.3V</text>
<text x="24.8" y="21.7" transform="rotate(-90 24.8 21.7)">C1</text>
<text x="32.4" y="22.1" transform="rotate(-90 32.4 22.1)">47u</text>
<text x="35" y="21.7" transform="rotate(-90 35 21.7)">C2</text>
<text x="42.6" y="22.3" transform="rotate(-90 42.6 22.3)">4.7u</text>
<text x="45.1" y="21.7" transform="rotate(-90 45.1 21.7)">C3</text>
<text x="52.8" y="22.6" transform="rotate(-90 52.8 22.6)">100n</text>
<text x="55.3" y="21.7" transform="rotate(-90 55.3 21.7)">C4</text>
<text x="62.9" y="22.6" transform="rotate(-90 62.9 22.6)">100n</text>
<text x="65.5" y="21.7" transform="rotate(-90 65.5 21.7)">C5</text>
<text x="73.1" y="21.6" transform="rotate(-90 73.1 21.6)">1u</text>
<text x="75.6" y="21.7" transform="rotate(-90 75.6 21.7)">C6</text>
<text x="83.2" y="22.1" transform="rotate(-90 83.2 22.1)">10n</text>
<text x="85.8" y="21.7" transform="rotate(-90 85.8 21.7)">C7</text>
<text x="93.4" y="22.6" transform="rotate(-90 93.4 22.6)">100n</text>
<text x="95.9" y="21.7" transform="rotate(-90 95.9 21.7)">C8</text>
<text x="103.6" y="22.1" transform="rotate(-90 103.6 22.1)">10n</text>
<text x="106.1" y="21.7" transform="rotate(-90 106.1 21.7)">C9</text>
<text x="113.7" y="22.1" transform="rotate(-90 113.7 22.1)">10n</text>
<text x="116.3" y="22.2" transform="rotate(-90 116.3 22.2)">C10</text>
<text x="123.9" y="22.1" transform="rotate(-90 123.9 22.1)">10n</text>
<text x="126.4" y="22.2" transform="rotate(-90 126.4 22.2)">C11</text>
<text x="134" y="22.6" transform="rotate(-90 134 22.6)">100n</text>
<text x="179.2" y="20.6">LTC6820</text>
<text x="181.8" y="18.3">U1</text>
<text x="15.1" y="27.6">GND</text>
<text x="156" y="27.5">+3.3V</text>
<text x="157.7" y="24.9">+5V</text>
<text x="173.7" y="27.6">VDDs</text>
<text x="173.7" y="25">VDD</text>
<text x="187.5" y="27.6">MISO</text>
<text x="223.7" y="27.6">R1</text>
<text x="238.9" y="27.6">R2</text>
<text x="15.4" y="30">+5V</text>
<text x="105.8" y="33.8">+12V</text>
<text x="120.5" y="34">PWR_FLAG</text>
<text x="157.3" y="30.1">GND</text>
<text x="157.3" y="35.2">GND</text>
<text x="173.7" y="30.1">GND</text>
<text x="173.7" y="35.2">POL</text>
<text x="187.5" y="30.1">MOSI</text>
<text x="188.3" y="32.6">SCK</text>
<text x="189.6" y="35.2">CS</text>
<text x="223.3" y="30.1">604</text>
<text x="238.2" y="30.1">1.4K</text>
<text x="250.2" y="30">GND</text>
<text x="24.8" y="37.4" transform="rotate(-90 24.8 37.4)">C12</text>
<text x="32.4" y="37.6" transform="rotate(-90 32.4 37.6)">4.7u</text>
<text x="35" y="37.4" transform="rotate(-90 35 37.4)">C14</text>
<text x="42.6" y="37.3" transform="rotate(-90 42.6 37.3)">10n</text>
<text x="45.1" y="37.4" transform="rotate(-90 45.1 37.4)">C17</text>
<text x="52.8" y="37.8" transform="rotate(-90 52.8 37.8)">100n</text>
<text x="55.3" y="37.4" transform="rotate(-90 55.3 37.4)">C18</text>
<text x="62.9" y="37.3" transform="rotate(-90 62.9 37.3)">47n</text>
<text x="65.5" y="37.4" transform="rotate(-90 65.5 37.4)">C15</text>
<text x="73.1" y="37.8" transform="rotate(-90 73.1 37.8)">100n</text>
<text x="75.6" y="37.4" transform="rotate(-90 75.6 37.4)">C16</text>
<text x="83.2" y="37.3" transform="rotate(-90 83.2 37.3)">10u</text>
<text x="106.5" y="39">GND</text>
<text x="106.9" y="36.5">+5V</text>
<text x="120.5" y="36.5">PWR_FLAG</text>
<text x="120.5" y="39">PWR_FLAG</text>
<text x="157.3" y="37.8">GND</text>
<text x="173.7" y="40.3">IBIAS</text>
<text x="173.7" y="37.7">PHA</text>
<text x="189.6" y="37.7">EN</text>
<text x="204.5" y="37.6">GND</text>
<text x="15.1" y="42.8">GND</text>
<text x="157.3" y="45.4">GND</text>
<text x="157.7" y="47.8">+5V</text>
<text x="173.7" y="47.9">MSTR</text>
<text x="173.7" y="45.3">SLOW</text>
<text x="173.7" y="42.8">ICMP</text>
<text x="190.1" y="45.3">IM</text>
<text x="190.3" y="42.8">IP</text>
<text x="230.4" y="44.5" transform="rotate(-90 230.4 44.5)">R4</text>
<text x="233" y="44.9" transform="rotate(-90 233 44.9)">200</text>
<text x="249.2" y="47.8">J1</text>
<text x="253.4" y="46.1" transform="rotate(-90 253.4 46.1)">isoSPI</text>
<text x="39.8" y="51.1">M24M02</text>
<text x="42.1" y="48.8">U3</text>
<text x="216.4" y="49.9">HM2103</text>
<text x="218.6" y="52.2">U2</text>
<text x="16.3" y="56.7">+3.3V</text>
<text x="34" y="56.8">VCC</text>
<text x="48.6" y="58">SDA</text>
<text x="50.2" y="55.5">E2</text>
<text x="64.8" y="55.4">GND</text>
<text x="17.6" y="61.9">GND</text>
<text x="34" y="61.8">VSS</text>
<text x="48.8" y="60.6">SCL</text>
<text x="49.4" y="63.1">WC</text>
<text x="39.8" y="71.4">M24M02</text>
<text x="42.1" y="69.1">U4</text>
<text x="126.1" y="70.2">STM32F334K8</text>
<text x="130.3" y="67.9">U5A</text>
<text x="223.3" y="71.9">+3.3V</text>
<text x="225" y="69.4">+5V</text>
<text x="239.1" y="67">J2</text>
<text x="16.3" y="77">+3.3V</text>
<text x="34" y="77.1">VCC</text>
<text x="50.2" y="75.8">E2</text>
<text x="65.4" y="75.9">+3.3V</text>
<text x="101.8" y="74.6">+3.3V</text>
<text x="122.9" y="75.8">PA13</text>
<text x="137.8" y="74.5">PA0</text>
<text x="137.8" y="77.1">PA1</text>
<text x="17.6" y="82.2">GND</text>
<text x="34" y="82.2">VSS</text>
<text x="48.6" y="78.4">SDA</text>
<text x="48.8" y="80.9">SCL</text>
<text x="49.4" y="83.4">WC</text>
<text x="122.9" y="83.4">PB0</text>
<text x="122.9" y="78.4">PA14</text>
<text x="122.9" y="80.9">PA15</text>
<text x="137.8" y="79.6">PA2</text>
<text x="137.8" y="82.2">PA3</text>
<text x="172.1" y="81.9" transform="rotate(-90 172.1 81.9)">C20</text>
<text x="179.8" y="82" transform="rotate(-90 179.8 82)">4.7n</text>
<text x="224.6" y="82.2">GND</text>
<text x="243.3" y="78" transform="rotate(-90 243.3 78)">SWDebug</text>
<text x="42.1" y="89.5">U6</text>
<text x="102.2" y="85.7" transform="rotate(-90 102.2 85.7)">R51</text>
<text x="104.7" y="85.2" transform="rotate(-90 104.7 85.2)">1K</text>
<text x="122.9" y="86">PB1</text>
<text x="122.9" y="88.5">PB3</text>
<text x="137.8" y="84.7">PA4</text>
<text x="137.8" y="87.2">PA5</text>
<text x="137.8" y="89.8">PA6</text>
<text x="39.6" y="91.8">MicroSD</text>
<text x="122.9" y="91.1">PB4</text>
<text x="122.9" y="93.6">PB5</text>
<text x="137.8" y="92.3">PA7</text>
<text x="137.8" y="94.9">PA8</text>
<text x="173.3" y="91.1">GND</text>
<text x="214.5" y="94.3">MCP2562</text>
<text x="217.3" y="92">U7</text>
<text x="16.3" y="96.1">+3.3V</text>
<text x="17.6" y="98.7">GND</text>
<text x="34" y="96.1">VDD</text>
<text x="34" y="98.7">VSS</text>
<text x="34" y="101.2">CD</text>
<text x="48.5" y="98.7">SDO</text>
<text x="48.6" y="101.2">SCK</text>
<text x="49.4" y="96.1">SDI</text>
<text x="122.9" y="101.2">PF0</text>
<text x="122.9" y="96.1">PB6</text>
<text x="122.9" y="98.7">PB7</text>
<text x="136.8" y="99.9">PA10</text>
<text x="137.8" y="97.4">PA9</text>
<text x="191.6" y="99.9">+3.3V</text>
<text x="209.3" y="99.9">VIO</text>
<text x="223.9" y="98.7">VDD</text>
<text x="224.1" y="101.2">VSS</text>
<text x="240.1" y="101.1">GND</text>
<text x="240.4" y="98.7">+5V</text>
<text x="17.6" y="103.8">GND</text>
<text x="34" y="103.8">CD</text>
<text x="49.9" y="103.8">CS</text>
<text x="122.9" y="103.8">PF1</text>
<text x="136.8" y="102.5">PA11</text>
<text x="136.8" y="105">PA12</text>
<text x="192.9" y="107.6">GND</text>
<text x="209.3" y="105">TXD</text>
<text x="209.3" y="102.5">RXD</text>
<text x="209.3" y="107.6">STBY</text>
<text x="222.5" y="106.3">CANH</text>
<text x="253.3" y="103.5" transform="rotate(-90 253.3 103.5)">R52</text>
<text x="255.8" y="102.8" transform="rotate(-90 255.8 102.8)">60</text>
<text x="260" y="103.8">C13</text>
<text x="271.8" y="107.5">GND</text>
<text x="104.8" y="113.1">SW1</text>
<text x="126.1" y="113.4">STM32F334K8</text>
<text x="130.3" y="111">U5B</text>
<text x="222.7" y="108.8">CANL</text>
<text x="253.3" y="113.1" transform="rotate(-90 253.3 113.1)">R8</text>
<text x="255.8" y="113" transform="rotate(-90 255.8 113)">60</text>
<text x="259.9" y="111.4">4.7n</text>
<text x="103.7" y="115.4">RESET</text>
<text x="137.5" y="117.7">VDD</text>
<text x="154.3" y="117.8">+3.3V</text>
<text x="35.4" y="125.4">GND</text>
<text x="49.8" y="122.9">J3</text>
<text x="91.3" y="120.3">GND</text>
<text x="122.9" y="120.3">RESET</text>
<text x="136.2" y="122.8">VDDA</text>
<text x="137.5" y="120.3">VDD</text>
<text x="154.3" y="122.9">+3.3V</text>
<text x="154.3" y="120.3">+3.3V</text>
<text x="34.7" y="127.8">+12V</text>
<text x="35.4" y="130.5">GND</text>
<text x="106.5" y="127.9">GND</text>
<text x="122.9" y="127.9">BOOT0</text>
<text x="137.7" y="127.9">VSS</text>
<text x="137.7" y="130.4">VSS</text>
<text x="153.7" y="130.3">GND</text>
<text x="153.7" y="127.8">GND</text>
<text x="228" y="131.1">LP2989</text>
<text x="230" y="128.8">U8</text>
<text x="29.9" y="135.6">1.6K</text>
<text x="30.6" y="133">R9</text>
<text x="35.4" y="133">GND</text>
<text x="54" y="135.2" transform="rotate(-90 54 135.2)">IMD</text>
<text x="205.9" y="135.4">+5V</text>
<text x="222" y="135.5">IN</text>
<text x="236.6" y="136.8">OUT</text>
<text x="253.3" y="136.8">+3.3V</text>
<text x="23.5" y="142.8" transform="rotate(-90 23.5 142.8)">R10</text>
<text x="26.1" y="142.7" transform="rotate(-90 26.1 142.7)">590</text>
<text x="205.6" y="138.1">GND</text>
<text x="205.9" y="143">+5V</text>
<text x="222" y="138">GND</text>
<text x="222" y="143.1">SHTD</text>
<text x="234.3" y="139.3">SENSE</text>
<text x="253.3" y="139.4">+3.3V</text>
<text x="222" y="145.7">BYPASS</text>
<text x="233.9" y="144.4">ERROR</text>
<text x="23.4" y="152.1">GND</text>
<text x="210.2" y="153" transform="rotate(-90 210.2 153)">C21</text>
<text x="217.9" y="152.9" transform="rotate(-90 217.9 152.9)">10n</text>
<text x="39.7" y="157.1">J4</text>
<text x="124.9" y="159.1">HTFS200-P</text>
<text x="128.4" y="156.8">U9</text>
<text x="16.7" y="167.2">+5V</text>
<text x="61.5" y="167.3">+12V</text>
<text x="106.9" y="164.6">+5V</text>
<text x="122.9" y="164.7">V+</text>
<text x="132.4" y="164.7">OUT</text>
<text x="151.2" y="165.4">REF2920</text>
<text x="153.3" y="163.1">U10</text>
<text x="211.4" y="162.2">GND</text>
<text x="25.5" y="170.1">0ZCG 2A</text>
<text x="28.2" y="172.4">F3</text>
<text x="39.2" y="169.8">IO1</text>
<text x="48.3" y="170.1">0ZCG 2A</text>
<text x="51.1" y="172.4">F2</text>
<text x="106.5" y="169.8">GND</text>
<text x="122.9" y="169.8">GND</text>
<text x="132.7" y="169.8">Vref</text>
<text x="150.9" y="169.8">OUT</text>
<text x="155.1" y="172.3">GND</text>
<text x="157.2" y="169.8">IN</text>
<text x="169" y="172.4">GND</text>
<text x="169.3" y="169.8">+5V</text>
<text x="39.1" y="174.9">J11</text>
<text x="141.7" y="177.1" transform="rotate(-90 141.7 177.1)">C22</text>
<text x="149.3" y="177" transform="rotate(-90 149.3 177)">47n</text>
<text x="24" y="182.5">GND</text>
<text x="24" y="180">GND</text>
<text x="39.2" y="187.6">IO2</text>
<text x="142.8" y="186.4">GND</text>
</g>
<g font-size="1.8" fill="#0000c2">
<text x="154.9" y="15.2">isoSPI INTERFACE</text>
<text x="15.2" y="45.7">MEMORY</text>
<text x="221" y="63.5">SWD INTERFACE</text>
<text x="190.5" y="88.9">CAN INTERFACE</text>
<text x="204.5" y="124.5">3.3V VOLTAGE REGULATOR</text>
<text x="104.1" y="152.4">CURRENT SENSOR</text>
</g>
<g font-size="1.8">
<text x="198.7" y="29.2">MOSI</text>
<text x="198.7" y="26.7">MISO</text>
<text x="215.9" y="29.2">IBIAS</text>
<text x="229.9" y="29.2">ICMP</text>
<text x="199.3" y="34.3">6820</text>
<text x="199.5" y="31.7">SCK</text>
<text x="162.6" y="39.4">IBIAS</text>
<text x="162.6" y="41.9">ICMP</text>
<text x="201.7" y="41.9">I+</text>
<text x="236.1" y="38.1">isoSPI+</text>
<text x="236.6" y="48.3">isoSPI-</text>
<text x="59.8" y="57.1">SDA</text>
<text x="60" y="59.7">SCL</text>
<text x="60.6" y="62.2">WC</text>
<text x="59.8" y="77.5">SDA</text>
<text x="109.2" y="74.9">SWDIO</text>
<text x="109.2" y="77.5">SWCLK</text>
<text x="148.6" y="76.2">PC_Ended</text>
<text x="176.5" y="73.7">Current</text>
<text x="227.3" y="73.7">SWDIO</text>
<text x="227.3" y="76.2">SWCLK</text>
<text x="60" y="80">SCL</text>
<text x="60.6" y="82.5">WC</text>
<text x="109.2" y="82.5">WC</text>
<text x="109.2" y="80">IMD</text>
<text x="151" y="83.8">SDCard</text>
<text x="152.5" y="78.7">PADC</text>
<text x="153.5" y="81.3">6820</text>
<text x="227.3" y="78.7">RST</text>
<text x="109.2" y="87.6">SCK</text>
<text x="148.6" y="88.9">SD_Status</text>
<text x="154.9" y="86.4">CD</text>
<text x="61.5" y="95.2">MOSI</text>
<text x="109.2" y="90.2">MISO</text>
<text x="109.2" y="92.7">MOSI</text>
<text x="109.2" y="95.2">SCL</text>
<text x="152.5" y="94">CANS</text>
<text x="25.4" y="100.3">CD</text>
<text x="61.5" y="97.8">MISO</text>
<text x="62.3" y="100.3">SCK</text>
<text x="109.2" y="97.8">SDA</text>
<text x="148.3" y="99.1">BMS_Fault</text>
<text x="151.6" y="96.5">TS_ON</text>
<text x="59.6" y="102.9">SDCard</text>
<text x="245.3" y="105.4">CAN+</text>
<text x="245.8" y="107.9">CAN-</text>
<text x="111.8" y="119.4">RST</text>
<text x="20.3" y="134.6">IMD</text>
<text x="71.1" y="137.2">MOSI</text>
<text x="78.7" y="132.2">Sheet: HV</text>
<text x="35.6" y="142.2">IMD_Fault</text>
<text x="71.1" y="139.7">PADC</text>
<text x="71.1" y="142.2">SCK</text>
<text x="71.1" y="144.8">MISO</text>
<text x="78.7" y="155.1">Sheet: Shutdown</text>
<text x="78.7" y="151.5">File: HVSide.sch</text>
<text x="68.6" y="160">PC_Ended</text>
<text x="68.6" y="162.6">TS_ON</text>
<text x="68.6" y="167.6">BMS_Fault</text>
<text x="68.6" y="165.1">IMD_Fault</text>
<text x="143.5" y="163.8">Current</text>
<text x="68.6" y="170.2">SD_Status</text>
<text x="29.2" y="176.5">CAN-</text>
<text x="47.1" y="176.5">CANS</text>
<text x="47.2" y="179.1">CAN+</text>
<text x="78.7" y="176.9">File: MainShutdown.sch</text>
</g>
<g font-size="1.8" fill="#848400">
<text x="80.3" y="138">MOSI</text>
<text x="80.3" y="140.6">CS</text>
<text x="80.3" y="143.1">SCK</text>
<text x="80.3" y="145.7">MISO</text>
<text x="80.3" y="160.9">PC_Ended</text>
<text x="80.3" y="163.4">TS_ON</text>
<text x="80.3" y="166">IMD_Status</text>
<text x="80.3" y="168.5">BMS_Status</text>
<text x="80.3" y="171.1">SD_Status</text>
</g>
</svg>
